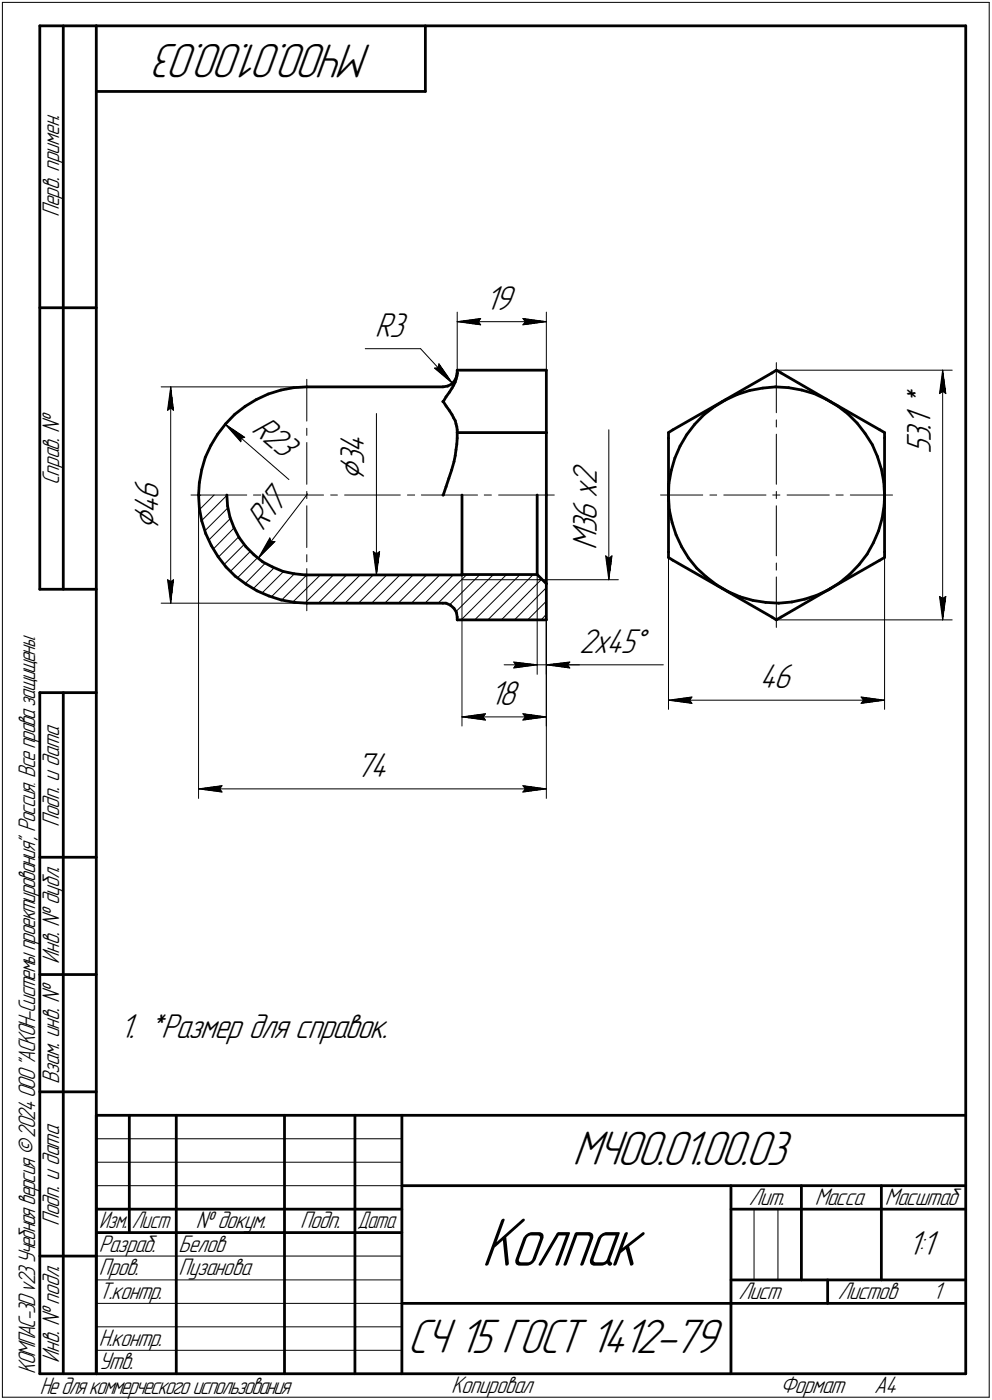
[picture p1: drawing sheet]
<svg xmlns="http://www.w3.org/2000/svg" width="211mm" height="298mm" viewBox="0 0 211 298" stroke-linecap="round" stroke-linejoin="round" font-family="sans-serif">
<g fill="none" stroke="#000" stroke-width=".21">
<path d="M.5 .5v297zM.5 .5h210zM210.5 .5v297zM77.7 74.3h11.8zM89.5 74.3l6.8 7.3zM92.5 78.4l3.8 3.2zM92.5 78.4l.7-.1zM93.4 77.5l-.2 .8zM93.4 77.5l2.9 4.1zM97.3 68.5l5-.7zM97.3 68.5l5 .7zM97.3 68.5h18.9z"/>
<path d="M97.3 66.5v12.3zM101.8 68.5l.5 .7zM102.3 67.8l-.5 .7zM111.3 69.2l4.9-.7zM111.3 67.8l.5 .7zM111.3 67.8l4.9 .7zM111.8 68.5l-.5 .7zM116.2 66.5v12.3zM165.2 77.2v10.7zM165.2 78.8h37.4zM200.6 78.8l.7 5zM200.6 78.8l-.7 5z"/>
<path d="M200.6 78.8v53.2zM34.3 82.4h31zM35.6 87.4l.7-.5zM36.3 82.4l.6 5zM36.3 86.9l.6 .5zM36.3 82.4l-.7 5zM36.3 82.4v46zM47.9 90.3l4.2 2.8zM47.9 90.3l3.3 3.8zM47.9 90.3l13.6 11.8zM51.3 93.3l.8-.2zM51.3 93.3l-.1 .8z"/>
<path d="M65.3 94.2v8.9zM65.3 91.2v1.5zM65.3 80.8v8.9zM80.1 88.1v17.3zM129.5 91.5v31.9zM165.2 92.5v10.6zM165.2 89.4v1.5zM199.9 83.8l.7-.5zM200.6 83.3l.7 .5zM40.6 105.4h11.9zM42.2 105.4v64.6zM42.2 105.8l.5-.4z"/>
<path d="M42.5 108.5l3.1-3.1zM42.9 110.8l5.4-5.3zM43.6 113l4.9-4.9zM44.4 115.1l4.6-4.7zM46.5 118.6l4.3-4.3zM49.8 112.4l-4.4 4.5zM53.9 105.4h1.6zM56.5 119.9l-4.3 4.4zM57 105.4h11.8zM57.4 114.6l-2.5 4.3zM57.4 114.6l.3 .7zM57.7 115.3h.8z"/>
<path d="M58.5 115.3l-3.6 3.6zM65.3 118.1v1.5zM65.3 107.7v8.9zM65.3 104.6v1.6zM65.4 105.2l-10.5 13.7zM70.4 105.4h1.4zM73.3 105.4h11.9zM79.4 117.4l.7 5zM79.4 117.4l.7 .5zM80.1 117.9l.7-.5zM80.1 105.4v17zM80.8 117.4l-.7 5z"/>
<path d="M86.7 105.4h1.5zM89.7 105.4h11.9zM103 105.4h1.6zM106.1 105.4h11.8zM116.2 105.4v64.6zM128.9 118.4l.6 5zM128.9 118.4l.6 .5zM129.5 118.9l.7-.5zM130.2 118.4l-.7 5zM140.5 105.4h9zM142.2 117.5v33.5zM151 105.4h1.5z"/>
<path d="M154 105.4h9zM164.4 105.4h1.5zM165.2 119.9v1.5zM165.2 107.7v10.7zM165.2 104.6v1.6zM167.5 105.4h8.9zM177.9 105.4h1.5zM180.9 105.4h9zM188.2 117.5v33.5zM34.3 128.4h31zM35.6 123.4l.7 5zM35.6 123.4l.7 .5z"/>
<path d="M36.3 123.9l.6-.5zM36.9 123.4l-.6 5zM47.7 120.2l4.3-4.3zM49 121.7l4.3-4.3zM50.5 123l4.3-4.2zM53.8 125.4l4.5-4.5zM55.7 126.3l4.7-4.6zM57.7 127.1l5-4.9zM59.9 127.8l5.4-5.4zM62.3 128.2l5.9-5.8zM64.9 128.4l6.1-6zM65.3 121.1v8.9z"/>
<path d="M65.3 122.4h16.8zM67.7 128.4l6-6zM70.6 128.4l6-6zM76.3 128.4l6-6zM79.1 128.4l6-6zM79.4 122.4l-6 6zM81.9 128.4l6-6zM84.8 128.4l6-6zM87.5 128.4l6.1-6zM90.4 128.4l6-6zM93.2 128.4l6.1-6.1zM95.7 128.8l6.4-6.5z"/>
<path d="M97 130.2l8-7.9zM98.1 132l9.7-9.7zM98.3 123.4h17zM98.3 122.3v32.3zM101 132l9.7-9.7zM103.8 132l9.7-9.7zM112.3 132l3.9-4zM114.3 123.4h1zM114.3 122.3v21.3zM115.2 123.4l-8.5 8.6zM115.3 123.4h16.3zM116.2 124.3v30.3z"/>
<path d="M116.2 124.3v19.3zM116.2 130.8l-1.1 1.2zM116.2 125.1l-6.7 6.9zM165.2 122.9v10.7zM165.2 132h37.4zM199.9 127l.7 5zM199.9 127l.7 .4zM200.6 127.4l.7-.4zM201.3 127l-.7 5zM98.3 152.7l5-.7zM98.3 152.7l5 .6zM98.3 152.7h17.9z"/>
<path d="M102.8 152.7l.5 .6zM103.3 152l-.5 .7zM107.3 141.6h7zM109.3 141l5 .6zM109.3 141l.4 .6zM109.3 142.2l5-.6zM109.7 141.6l-.4 .6zM111.3 153.3l4.9-.6zM111.3 152l.5 .7zM111.3 152l4.9 .7zM111.8 152.7l-.5 .6zM114.3 141.6h1.9z"/>
<path d="M116.2 141.6l5 .6zM116.2 141.6l5-.6zM116.2 141.6h7.1zM116.2 141.6h24.9zM120.7 141.6l.5 .6zM121.2 141l-.5 .6zM142.2 149.1l5-.7zM142.2 149.1l5 .7zM142.2 149.1h46zM146.7 149.1l.5 .7zM147.2 148.4l-.5 .7zM183.2 149.8l5-.7z"/>
<path d="M183.2 148.4l.5 .7zM183.2 148.4l5 .7zM183.7 149.1l-.5 .7zM42.2 168l5-.7zM42.2 168l5 .7zM42.2 168h74zM46.7 168l.5 .7zM47.2 167.3l-.5 .7zM111.3 168.7l4.9-.7zM111.3 167.3l.5 .7zM111.3 167.3l4.9 .7zM111.8 168l-.5 .7z"/>
<path d="M20.5 247.5h65zM20.5 252.5h65zM20.5 242.5h65zM160.4 257.5v15zM165.5 257.5v15zM20.5 267.5h65zM20.5 272.5h65zM20.5 277.5h65zM.5 297.5h210zM20.5 282.5h65zM20.5 287.5h65z"/>
</g>
<g fill="none" stroke="#000" stroke-width=".59">
<path d="M8.5 5.5v120zM8.5 5.5h12zM13.5 5.5v120zM20.5 5.5v287zM20.5 5.5h185zM20.5 19.5h70zM90.5 5.5v14zM205.5 5.5v287zM8.5 65.5h12zM97.3 78.8h18.9zM97.3 79.4l-.1 .7zM97.3 78.8v.6z"/>
<path d="M97.3 79.4h.1M97.3 79.5l-.1 .6zM116.2 78.8v13.3zM164.3 79.4l.9-.6zM165.2 78.8l1 .6zM166.2 79.4l10.5 6.1zM42.9 100l-.5 2.8zM43.7 97.4l-.8 2.6zM44.9 94.8l-1.2 2.6zM46.3 92.5l-1.4 2.3zM48 90.3l-1.7 2.2zM50 88.2l2.2-1.7z"/>
<path d="M50 88.2l-2 2.1zM52.2 86.5l2.3-1.4zM54.5 85.1l2.6-1.2zM57.1 83.9l2.7-.8zM59.8 83.1l2.7-.6zM62.5 82.5l2.8-.1zM65.3 82.4h28.9zM94.2 82.4l1-.2zM94.2 85.5h.1M94.3 85.5h.1M94.3 85.5l.6 .9zM94.9 86.4l.7 1z"/>
<path d="M94.9 84.5l-.6 1zM95.2 82.2l.9-.4zM95.6 87.4l.6 .9zM95.6 83.6l-.7 .9zM96.2 88.3l.3 .7zM96.2 82.6l-.6 1zM96.5 89l.4 .6zM96.5 82l-.3 .6zM96.6 98.3l-.5 1.8zM96.8 81l-.7 .8zM96.9 97l-.3 1.3zM96.9 89.6l.1 .7z"/>
<path d="M96.9 81.4l-.4 .6zM97 95.8l-.1 1.2zM97 90.3l.2 .5zM97 80.8l-.1 .6zM97.2 80.1l-.4 .9zM97.2 94.6l-.2 1.2zM97.2 90.8l.1 .7zM97.2 80.1l-.2 .7zM97.3 92.1h18.9zM97.3 92.1v1.2zM97.3 93.3l-.1 1.3zM97.3 91.5v.6z"/>
<path d="M116.2 92.1v13.3zM142.2 92.1l1-.6zM142.2 92.1v1.2zM142.2 93.3v12.1zM143.2 91.5l10.5-6zM143.6 97.5l-.8 2.7zM144.7 95l-1.1 2.5zM146.1 92.5l-1.4 2.5zM147.8 90.3l-1.7 2.2zM149.8 88.3l2.2-1.7zM149.8 88.3l-2 2zM152 86.6l2.3-1.4z"/>
<path d="M153.7 85.5l10.6-6.1zM154.3 85.2l2.6-1.2zM156.9 84l2.6-.9zM159.5 83.1l2.8-.5zM162.3 82.6l2.7-.2zM165 82.4l2.8 .1zM167.8 82.5l2.8 .6zM170.6 83.1l2.6 .7zM173.2 83.8l2.6 1.2zM175.8 85l2.4 1.4zM176.7 85.5l10.5 6zM178.2 86.4l2.2 1.7z"/>
<path d="M180.4 88.1l2 2zM182.4 90.1l1.7 2.2zM184.1 92.3l1.5 2.4zM185.6 94.7l1.1 2.5zM186.7 97.2l.8 2.7zM187.2 91.5l1 .6zM187.5 99.9l.5 2.7zM188.2 92.1v1.2zM188.2 93.3v12.1zM42.2 105.4l.2 2.8zM42.4 102.8l-.2 2.6zM42.4 108.2l.5 2.7z"/>
<path d="M42.9 110.9l.9 2.7zM43.8 113.6l1.2 2.6zM45 116.2l1.4 2.3zM46.4 118.5l1.7 2.2zM48.3 105.4l.1 2.4zM48.4 107.8l.5 2.4zM48.9 110.2l.9 2.2zM49.8 112.4l1.1 2.1zM50.9 114.5l1.4 1.9zM52.3 116.4l1.7 1.7zM54 118.1l1.9 1.5zM55.9 119.6l2.1 1.1z"/>
<path d="M94.3 105.4h.1M94.9 103.6l-.6 1.8zM95.5 101.9l-.6 1.7zM96.1 100.1l-.6 1.8zM98.3 105.4v16.9zM114.3 105.4v16.9zM116.2 105.4v18.9zM142.2 105.7l.2 2.8zM142.2 118.7l1 .6zM142.2 117.5v1.2zM142.2 105.4v12.1zM142.3 103l-.1 2.7z"/>
<path d="M142.4 108.5l.6 2.8zM142.8 100.2l-.5 2.8zM143 111.3l.8 2.6zM143.2 119.3l10.5 6zM143.8 113.9l1.2 2.5zM145 116.4l1.5 2.4zM146.5 118.8l1.8 2.2zM184.5 118l-1.7 2.2zM185.8 115.6l-1.3 2.4zM186.9 113l-1.1 2.6zM187.2 119.3l1-.6zM187.7 110.3l-.8 2.7z"/>
<path d="M188 102.6l.2 2.8zM188.1 107.5l-.4 2.8zM188.2 105.4l-.1 2.1zM188.2 117.5v1.2zM188.2 105.4v12.1zM8.5 125.5h12zM48.1 120.7l1.9 2zM50 122.7l2.3 1.7zM52.3 124.4l2.4 1.4zM54.7 125.8l2.5 1.1zM57.2 126.9l2.7 .9zM58 120.7l2.2 1z"/>
<path d="M59.9 127.8l2.8 .5zM60.2 121.7l2.4 .5zM62.6 122.2l2.3 .2zM62.7 128.3l2.6 .1zM64.9 122.4h.4zM65.3 128.4h28.9zM65.3 122.4h33zM94.2 128.4h.7zM94.9 128.4l.9 .5zM95.8 128.9l.8 .6zM96.6 129.5l.5 .9zM97.1 130.4l.2 1z"/>
<path d="M97.3 132h18.9zM97.3 131.4v.6zM98.3 122.3h.1M98.3 122.3h16zM98.3 122.4h.1M114.3 122.3l1.9 2zM116.2 124.3v7.7zM148.3 121l2 1.9zM150.3 122.9l2.2 1.6zM152.5 124.5l2.4 1.5zM153.7 125.3l10.6 6.1zM154.9 126l2.6 1.1z"/>
<path d="M157.5 127.1l2.7 .7zM160.2 127.8l2.7 .5zM162.9 128.3l2.8 .1zM164.3 131.4l.9 .6zM165.2 132l1-.6zM165.7 128.4l2.8-.2zM166.2 131.4l10.5-6.1zM168.5 128.2l2.7-.6zM171.2 127.6l2.6-.9zM173.8 126.7l2.6-1.1zM176.4 125.6l2.3-1.6zM176.7 125.3l10.5-6z"/>
<path d="M178.7 124l2.1-1.7zM182.8 120.2l-2 2.1zM8.5 147.5v145zM8.5 147.5h12zM13.5 147.5v145zM8.5 182.5h12zM8.5 207.5h12zM8.5 232.5h12zM20.5 237.5h185zM20.5 237.5v55zM27.5 237.5v25zM37.5 237.5v55z"/>
<path d="M60.5 237.5v55zM75.5 237.5v55zM85.5 237.5v55zM20.5 257.5h65zM85.5 252.5h120zM155.5 252.5v40zM155.5 257.5h15zM170.5 252.5v20zM170.5 257.5h35zM187.5 252.5v20zM8.5 267.5h12zM20.5 262.5h65z"/>
<path d="M85.5 277.5h70zM155.5 277.5h50zM155.5 272.5h50zM176.1 272.5v5zM8.5 292.5h12zM20.5 292.5h185z"/>
</g>
<g fill="#000" stroke="#000" stroke-width=".21">
<path d="M92.5 78.4h.8zM92.6 78.5h.8zM92.7 78.6h.8zM92.8 78.7h.8zM92.9 78.7h.7zM93 78.8h.7zM93.1 78.9h.7zM93.2 79h.7zM93.3 79.1h.7zM93.4 79.2h.7zM93.5 79.2h.6zM93.6 79.3h.6zM93.7 79.4h.5zM93.8 79.5h.5zM93.9 79.6h.5zM94 79.7h.5zM94.1 79.8h.5zM94.2 79.8h.5zM94.3 79.9h.4zM94.4 80h.4zM94.5 80.1h.4zM94.6 80.2h.4zM94.7 80.3h.4zM94.8 80.3h.4zM94.9 80.4h.3zM95 80.5h.2zM95.1 80.6h.2zM95.2 80.7h.2zM95.3 80.8h.2zM95.4 80.9h.2zM95.5 80.9h.2zM95.6 81h.2zM95.7 81.1h.1z"/>
<path d="M93.4 77.6h.2zM93.4 77.7h.2zM93.4 77.8h.2zM93.3 77.9h.4zM93.3 78h.5zM93.3 78.1h.5zM93.3 78.1h.6zM93.3 78.2h.7zM93.2 78.3h.8zM93.3 78.4h.8zM93.4 78.5h.7zM93.5 78.6h.7zM93.6 78.7h.6zM93.6 78.7h.7zM93.7 78.8h.7zM93.8 78.9h.6zM93.9 79h.6zM94 79.1h.6zM94.1 79.2h.5zM94.1 79.2h.6zM94.2 79.3h.5zM94.2 79.4h.5zM94.3 79.5h.5zM94.4 79.6h.5zM94.5 79.7h.5zM94.6 79.8h.4zM94.7 79.8h.4zM94.7 79.9h.5zM94.8 80h.4zM94.9 80.1h.3zM95 80.2h.3zM95.1 80.3h.2zM95.2 80.3h.2zM95.2 80.4h.3zM95.2 80.5h.3zM95.3 80.6h.3zM95.4 80.7h.3zM95.5 80.8h.3zM95.6 80.9h.2zM95.7 80.9h.1zM95.8 81h.1z"/>
<path d="M97.3 68.5h4.5zM98 68.6h3.9zM98.6 68.7h3.3zM99.2 68.7h2.8zM99.8 68.8h2.2zM100.4 68.9h1.7zM101.1 69h1.1zM101.7 69.1h.6z"/>
<path d="M101.7 67.9h.6zM101.1 68h1.1zM100.4 68.1h1.7zM99.8 68.2h2.2zM99.2 68.2h2.8zM98.6 68.3h3.3zM98 68.4h3.9z"/>
<path d="M111.3 67.9h.6zM111.4 68h1.1zM111.5 68.1h1.7zM111.5 68.2h2.3zM111.6 68.2h2.8zM111.7 68.3h3.4zM111.8 68.4h3.9z"/>
<path d="M111.8 68.5h4.4zM111.8 68.6h3.9zM111.7 68.7h3.4zM111.6 68.7h2.8zM111.5 68.8h2.3zM111.5 68.9h1.7zM111.4 69h1.1zM111.3 69.1h.6z"/>
<path d="M200.4 80.1h.2zM200.4 80.2h.2zM200.4 80.3h.2zM200.4 80.3h.2zM200.4 80.4h.2zM200.4 80.5h.2zM200.4 80.6h.2zM200.4 80.7h.2zM200.3 80.8h.3zM200.3 80.9h.3zM200.3 80.9h.3zM200.3 81h.3zM200.3 81.1h.3zM200.3 81.2h.3zM200.3 81.3h.3zM200.2 81.4h.4zM200.2 81.4h.4zM200.2 81.5h.4zM200.2 81.6h.4zM200.2 81.7h.4zM200.2 81.8h.4zM200.2 81.9h.4zM200.2 82h.4zM200.2 82h.4zM200.2 82.1h.4zM200.2 82.2h.4zM200.2 82.3h.4zM200.2 82.4h.4zM200.2 82.5h.4zM200.2 82.5h.4zM200.1 82.6h.5zM200.1 82.7h.5zM200.1 82.8h.5zM200.1 82.9h.5zM200.1 83h.5zM200.1 83.1h.5zM200.1 83.1h.5zM200 83.2h.6zM200 83.3h.6zM200 83.4h.5zM200 83.5h.4zM200 83.6h.2zM200 83.7h.2z"/>
<path d="M200.6 79.5h.1zM200.6 79.6h.1zM200.6 79.7h.1zM200.6 79.8h.1zM200.6 79.8h.1zM200.6 79.9h.1zM200.6 80h.1zM200.6 80.1h.2zM200.6 80.2h.2zM200.6 80.3h.2zM200.6 80.3h.2zM200.6 80.4h.2zM200.6 80.5h.2zM200.6 80.6h.2zM200.6 80.7h.2zM200.6 80.8h.3zM200.6 80.9h.3zM200.6 80.9h.3zM200.6 81h.3zM200.6 81.1h.3zM200.6 81.2h.3zM200.6 81.3h.3zM200.6 81.4h.4zM200.6 81.4h.4zM200.6 81.5h.4zM200.6 81.6h.4zM200.6 81.7h.4zM200.6 81.8h.4zM200.6 81.9h.4zM200.6 82h.5zM200.6 82h.5zM200.6 82.1h.5zM200.6 82.2h.5zM200.6 82.3h.5zM200.6 82.4h.5zM200.6 82.5h.5zM200.6 82.5h.5zM200.6 82.6h.6zM200.6 82.7h.6zM200.6 82.8h.6zM200.6 82.9h.6zM200.6 83h.6zM200.6 83.1h.6zM200.6 83.1h.6zM200.6 83.2h.7zM200.6 83.3h.7zM200.7 83.4h.6zM200.8 83.5h.5zM200.9 83.6h.4zM201.1 83.7h.2z"/>
<path d="M36.2 83.7h.1zM36.2 83.7h.1zM36.2 83.8h.1zM36.2 83.9h.1zM36.2 84h.1zM36.2 84.1h.1zM36.2 84.2h.1zM36.2 84.2h.1zM36.1 84.3h.2zM36.1 84.4h.2zM36.1 84.5h.2zM36.1 84.6h.2zM36.1 84.7h.2zM36.1 84.8h.2zM36.1 84.8h.2zM36 84.9h.3zM36 85h.3zM36 85.1h.3zM36 85.2h.3zM36 85.3h.3zM36 85.3h.3zM36 85.4h.3zM35.9 85.5h.4zM35.9 85.6h.4zM35.9 85.7h.4zM35.9 85.8h.4zM35.9 85.9h.4zM35.9 85.9h.4zM35.9 86h.4zM35.9 86.1h.4zM35.8 86.2h.5zM35.8 86.3h.5zM35.8 86.4h.5zM35.8 86.4h.5zM35.8 86.5h.5zM35.8 86.6h.5zM35.8 86.7h.5zM35.7 86.8h.6zM35.7 86.9h.6zM35.7 87h.5zM35.7 87h.5zM35.7 87.1h.3zM35.7 87.2h.2z"/>
<path d="M36.3 83.1h.2zM36.3 83.2h.2zM36.3 83.3h.2zM36.3 83.4h.2zM36.3 83.5h.2zM36.3 83.6h.2zM36.3 83.7h.2zM36.3 83.7h.2zM36.3 83.8h.3zM36.3 83.9h.3zM36.3 84h.3zM36.3 84.1h.3zM36.3 84.2h.3zM36.3 84.2h.3zM36.3 84.3h.3zM36.3 84.4h.3zM36.3 84.5h.3zM36.3 84.6h.4zM36.3 84.7h.4zM36.3 84.8h.4zM36.3 84.8h.4zM36.3 84.9h.4zM36.3 85h.4zM36.3 85.1h.4zM36.3 85.2h.4zM36.3 85.3h.4zM36.3 85.3h.4zM36.3 85.4h.4zM36.3 85.5h.4zM36.3 85.6h.4zM36.3 85.7h.4zM36.3 85.8h.4zM36.3 85.9h.4zM36.3 85.9h.4zM36.3 86h.5zM36.3 86.1h.5zM36.3 86.2h.5zM36.3 86.3h.5zM36.3 86.4h.5zM36.3 86.4h.5zM36.3 86.5h.5zM36.3 86.6h.5zM36.3 86.7h.6zM36.3 86.8h.6zM36.3 86.9h.6zM36.5 87h.4zM36.6 87h.3zM36.7 87.1h.2zM36.7 87.2h.2z"/>
<path d="M48.6 91h.2zM48.6 91.1h.3zM48.7 91.2h.2zM48.8 91.3h.2zM48.9 91.4h.2zM48.9 91.4h.3zM49 91.5h.3zM49.1 91.6h.3zM49.2 91.7h.3zM49.3 91.8h.3zM49.3 91.9h.4zM49.4 91.9h.4zM49.4 92h.5zM49.5 92.1h.5zM49.6 92.2h.5zM49.7 92.3h.5zM49.8 92.4h.5zM49.9 92.5h.5zM50 92.5h.5zM50 92.6h.5zM50 92.7h.6zM50.1 92.8h.7zM50.2 92.9h.7zM50.3 93h.7zM50.4 93h.7zM50.5 93.1h.6zM50.5 93.2h.7zM50.6 93.3h.7zM50.6 93.4h.7zM50.7 93.5h.6zM50.8 93.6h.5zM50.9 93.6h.4zM51 93.7h.3zM51.1 93.8h.2zM51.1 93.9h.2z"/>
<path d="M48.4 90.8h.2zM48.5 90.8h.2zM48.6 90.9h.3zM48.8 91h.1zM48.9 91.1h.2zM48.9 91.2h.3zM49 91.3h.4zM49.1 91.4h.3zM49.2 91.4h.4zM49.3 91.5h.4zM49.4 91.6h.5zM49.5 91.7h.5zM49.6 91.8h.5zM49.7 91.9h.5zM49.8 91.9h.6zM49.9 92h.6zM50 92.1h.6zM50.1 92.2h.6zM50.2 92.3h.7zM50.3 92.4h.7zM50.4 92.5h.7zM50.5 92.5h.7zM50.5 92.6h.9zM50.6 92.7h.9zM50.8 92.8h.8zM50.9 92.9h.8zM51 93h.9zM51.1 93h.9zM51.1 93.1h1zM51.2 93.2h.5z"/>
<path d="M57.3 114.7h.2zM57.3 114.8h.2zM57.2 114.9h.4zM57.2 115h.4zM57.1 115.1h.5zM57.1 115.1h.6zM57.1 115.2h.6zM57 115.3h.7zM57 115.4h.7zM56.9 115.5h.7zM56.9 115.6h.6zM56.8 115.7h.6zM56.8 115.7h.6zM56.7 115.8h.6zM56.6 115.9h.6zM56.6 116h.5zM56.6 116.1h.5zM56.6 116.2h.5zM56.5 116.2h.5zM56.5 116.3h.4zM56.4 116.4h.5zM56.3 116.5h.5zM56.3 116.6h.4zM56.2 116.7h.4zM56.2 116.8h.4zM56.1 116.8h.5zM56.1 116.9h.4zM56 117h.4zM56 117.1h.3zM56 117.2h.3zM55.9 117.3h.3zM55.9 117.3h.2zM55.8 117.4h.2zM55.8 117.5h.2zM55.7 117.6h.3zM55.6 117.7h.3zM55.6 117.8h.2zM55.5 117.9h.3zM55.5 117.9h.2zM55.5 118h.1zM55.4 118.2h.1zM55.3 118.3h.2z"/>
<path d="M57.7 115.3h.8zM57.7 115.4h.7zM57.6 115.5h.7zM57.5 115.6h.8zM57.4 115.7h.8zM57.4 115.7h.7zM57.3 115.8h.7zM57.2 115.9h.7zM57.1 116h.7zM57.1 116.1h.6zM57.1 116.2h.6zM57 116.2h.6zM56.9 116.3h.6zM56.9 116.4h.5zM56.8 116.5h.5zM56.7 116.6h.5zM56.6 116.7h.5zM56.6 116.8h.5zM56.6 116.8h.4zM56.5 116.9h.4zM56.4 117h.4zM56.3 117.1h.4zM56.3 117.2h.3zM56.2 117.3h.4zM56.1 117.3h.4zM56 117.4h.4zM56 117.5h.3zM56 117.6h.2zM55.9 117.7h.2zM55.8 117.8h.2zM55.8 117.9h.2zM55.7 117.9h.2zM55.6 118h.2zM55.5 118.1h.2z"/>
<path d="M79.5 117.6h.2zM79.5 117.7h.3zM79.5 117.8h.4zM79.5 117.9h.5zM79.5 117.9h.6zM79.5 118h.6zM79.6 118.1h.5zM79.6 118.2h.5zM79.6 118.3h.5zM79.6 118.4h.5zM79.6 118.4h.5zM79.6 118.5h.5zM79.6 118.6h.5zM79.7 118.7h.4zM79.7 118.8h.4zM79.7 118.9h.4zM79.7 119h.4zM79.7 119h.4zM79.7 119.1h.4zM79.7 119.2h.4zM79.7 119.3h.4zM79.8 119.4h.3zM79.8 119.5h.3zM79.8 119.5h.3zM79.8 119.6h.3zM79.8 119.7h.3zM79.8 119.8h.3zM79.8 119.9h.3zM79.8 120h.3zM79.8 120.1h.3zM79.8 120.1h.3zM79.8 120.2h.3zM79.8 120.3h.3zM79.8 120.4h.3zM79.8 120.5h.3zM79.9 120.6h.2zM79.9 120.6h.2zM79.9 120.7h.2zM79.9 120.8h.2zM79.9 120.9h.2zM79.9 121h.2zM79.9 121.1h.2zM79.9 121.2h.2z"/>
<path d="M80.6 117.6h.2zM80.4 117.7h.4zM80.3 117.8h.5zM80.3 117.9h.5zM80.1 117.9h.7zM80.1 118h.7zM80.1 118.1h.6zM80.1 118.2h.6zM80.1 118.3h.6zM80.1 118.4h.6zM80.1 118.4h.6zM80.1 118.5h.6zM80.1 118.6h.6zM80.1 118.7h.5zM80.1 118.8h.5zM80.1 118.9h.5zM80.1 119h.5zM80.1 119h.5zM80.1 119.1h.5zM80.1 119.2h.5zM80.1 119.3h.5zM80.1 119.4h.4zM80.1 119.5h.4zM80.1 119.5h.4zM80.1 119.6h.4zM80.1 119.7h.4zM80.1 119.8h.4zM80.1 119.9h.4zM80.1 120h.3zM80.1 120.1h.3zM80.1 120.1h.3zM80.1 120.2h.3zM80.1 120.3h.3zM80.1 120.4h.3zM80.1 120.5h.3zM80.1 120.6h.2zM80.1 120.6h.2zM80.1 120.7h.2zM80.1 120.8h.2zM80.1 120.9h.2zM80.1 121h.2zM80.1 121.1h.2zM80.1 121.2h.2zM80.1 121.2h.2zM80.1 121.3h.2zM80.1 121.4h.2zM80.1 121.5h.2zM80.1 121.6h.2zM80.1 121.7h.2zM80.1 121.8h.2z"/>
<path d="M128.9 118.5h.2zM128.9 118.6h.3zM128.9 118.7h.5zM128.9 118.8h.6zM128.9 118.9h.6zM128.9 119h.6zM129 119h.5zM129 119.1h.5zM129 119.2h.5zM129 119.3h.5zM129 119.4h.5zM129 119.5h.5zM129 119.5h.5zM129 119.6h.5zM129.1 119.7h.4zM129.1 119.8h.4zM129.1 119.9h.4zM129.1 120h.4zM129.1 120.1h.4zM129.1 120.1h.4zM129.1 120.2h.4zM129.2 120.3h.3zM129.2 120.4h.3zM129.2 120.5h.3zM129.2 120.6h.3zM129.2 120.6h.3zM129.2 120.7h.3zM129.2 120.8h.3zM129.2 120.9h.3zM129.3 121h.2zM129.3 121.1h.2zM129.3 121.2h.2zM129.3 121.2h.2zM129.3 121.3h.2zM129.3 121.4h.2zM129.3 121.5h.2zM129.4 121.6h.1zM129.4 121.7h.1zM129.4 121.8h.1zM129.4 121.8h.1zM129.4 121.9h.1zM129.4 122h.1zM129.4 122.1h.1zM129.4 122.2h.1z"/>
<path d="M130 118.5h.2zM129.9 118.6h.3zM129.8 118.7h.4zM129.7 118.8h.5zM129.5 118.9h.7zM129.5 119h.7zM129.5 119h.6zM129.5 119.1h.6zM129.5 119.2h.6zM129.5 119.3h.6zM129.5 119.4h.6zM129.5 119.5h.6zM129.5 119.5h.6zM129.5 119.6h.5zM129.5 119.7h.5zM129.5 119.8h.5zM129.5 119.9h.5zM129.5 120h.5zM129.5 120.1h.5zM129.5 120.1h.5zM129.5 120.2h.5zM129.5 120.3h.5zM129.5 120.4h.5zM129.5 120.5h.5zM129.5 120.6h.5zM129.5 120.6h.5zM129.5 120.7h.5zM129.5 120.8h.5zM129.5 120.9h.4zM129.5 121h.4zM129.5 121.1h.4zM129.5 121.2h.4zM129.5 121.2h.4zM129.5 121.3h.4zM129.5 121.4h.4zM129.5 121.5h.4zM129.5 121.6h.3zM129.5 121.7h.3zM129.5 121.8h.3zM129.5 121.8h.3zM129.5 121.9h.3zM129.5 122h.3zM129.5 122.1h.3zM129.5 122.2h.2zM129.5 122.3h.2zM129.5 122.3h.2zM129.5 122.4h.2zM129.5 122.5h.2zM129.5 122.6h.2zM129.5 122.7h.2zM129.5 122.8h.2z"/>
<path d="M35.7 123.6h.3zM35.7 123.7h.4zM35.7 123.8h.5zM35.7 123.9h.6zM35.7 124h.6zM35.7 124h.6zM35.8 124.1h.5zM35.8 124.2h.5zM35.8 124.3h.5zM35.8 124.4h.5zM35.8 124.5h.5zM35.8 124.5h.5zM35.8 124.6h.5zM35.9 124.7h.4zM35.9 124.8h.4zM35.9 124.9h.4zM35.9 125h.4zM35.9 125.1h.4zM35.9 125.1h.4zM35.9 125.2h.4zM35.9 125.3h.4zM36 125.4h.3zM36 125.5h.3zM36 125.6h.3zM36 125.6h.3zM36 125.7h.3zM36 125.8h.3zM36 125.9h.3zM36.1 126h.2zM36.1 126.1h.2zM36.1 126.2h.2zM36.1 126.2h.2zM36.1 126.3h.2zM36.1 126.4h.2zM36.1 126.5h.2zM36.2 126.6h.1zM36.2 126.7h.1zM36.2 126.7h.1zM36.2 126.8h.1zM36.2 126.9h.1zM36.2 127h.1zM36.2 127.1h.1zM36.2 127.2h.1z"/>
<path d="M36.7 123.6h.2zM36.6 123.7h.3zM36.5 123.8h.4zM36.3 123.9h.6zM36.3 124h.6zM36.3 124h.6zM36.3 124.1h.6zM36.3 124.2h.5zM36.3 124.3h.5zM36.3 124.4h.5zM36.3 124.5h.5zM36.3 124.5h.5zM36.3 124.6h.5zM36.3 124.7h.5zM36.3 124.8h.5zM36.3 124.9h.4zM36.3 125h.4zM36.3 125.1h.4zM36.3 125.1h.4zM36.3 125.2h.4zM36.3 125.3h.4zM36.3 125.4h.4zM36.3 125.5h.4zM36.3 125.6h.4zM36.3 125.6h.4zM36.3 125.7h.4zM36.3 125.8h.4zM36.3 125.9h.4zM36.3 126h.4zM36.3 126.1h.4zM36.3 126.2h.4zM36.3 126.2h.4zM36.3 126.3h.3zM36.3 126.4h.3zM36.3 126.5h.3zM36.3 126.6h.3zM36.3 126.7h.3zM36.3 126.7h.3zM36.3 126.8h.3zM36.3 126.9h.3zM36.3 127h.3zM36.3 127.1h.2zM36.3 127.2h.2zM36.3 127.3h.2zM36.3 127.3h.2zM36.3 127.4h.2zM36.3 127.5h.2zM36.3 127.6h.2zM36.3 127.7h.2z"/>
<path d="M200 127.2h.2zM200 127.3h.3zM200 127.3h.5zM200 127.4h.6zM200 127.5h.6zM200 127.6h.6zM200.1 127.7h.5zM200.1 127.8h.5zM200.1 127.8h.5zM200.1 127.9h.5zM200.1 128h.5zM200.1 128.1h.5zM200.1 128.2h.5zM200.2 128.3h.4zM200.2 128.4h.4zM200.2 128.4h.4zM200.2 128.5h.4zM200.2 128.6h.4zM200.2 128.7h.4zM200.2 128.8h.4zM200.2 128.9h.4zM200.2 128.9h.4zM200.2 129h.4zM200.2 129.1h.4zM200.2 129.2h.4zM200.2 129.3h.4zM200.2 129.4h.4zM200.2 129.5h.4zM200.3 129.5h.3zM200.3 129.6h.3zM200.3 129.7h.3zM200.3 129.8h.3zM200.3 129.9h.3zM200.3 130h.3zM200.3 130h.3zM200.4 130.1h.2zM200.4 130.2h.2zM200.4 130.3h.2zM200.4 130.4h.2zM200.4 130.5h.2zM200.4 130.6h.2zM200.4 130.6h.2zM200.4 130.7h.2z"/>
<path d="M201 127.2h.3zM200.9 127.3h.4zM200.7 127.3h.6zM200.6 127.4h.7zM200.6 127.5h.7zM200.6 127.6h.7zM200.6 127.7h.6zM200.6 127.8h.6zM200.6 127.8h.6zM200.6 127.9h.6zM200.6 128h.6zM200.6 128.1h.6zM200.6 128.2h.6zM200.6 128.3h.5zM200.6 128.4h.5zM200.6 128.4h.5zM200.6 128.5h.5zM200.6 128.6h.5zM200.6 128.7h.5zM200.6 128.8h.5zM200.6 128.9h.5zM200.6 128.9h.4zM200.6 129h.4zM200.6 129.1h.4zM200.6 129.2h.4zM200.6 129.3h.4zM200.6 129.4h.4zM200.6 129.5h.4zM200.6 129.5h.3zM200.6 129.6h.3zM200.6 129.7h.3zM200.6 129.8h.3zM200.6 129.9h.3zM200.6 130h.3zM200.6 130h.3zM200.6 130.1h.2zM200.6 130.2h.2zM200.6 130.3h.2zM200.6 130.4h.2zM200.6 130.5h.2zM200.6 130.6h.2zM200.6 130.6h.2zM200.6 130.7h.2zM200.6 130.8h.1zM200.6 130.9h.1zM200.6 131h.1zM200.6 131.1h.1zM200.6 131.1h.1zM200.6 131.2h.1zM200.6 131.3h.1z"/>
<path d="M98.3 152.7h4.5zM99 152.7h3.9zM99.6 152.8h3.4zM100.2 152.9h2.8zM100.8 153h2.2zM101.4 153.1h1.7zM102.1 153.2h1.1zM102.7 153.2h.6z"/>
<path d="M102.7 152.1h.6zM102.1 152.1h1.1zM101.4 152.2h1.7zM100.8 152.3h2.2zM100.2 152.4h2.8zM99.6 152.5h3.4zM99 152.6h3.9z"/>
<path d="M109.4 141.1h.7zM109.5 141.1h1.2zM109.6 141.2h1.9zM109.6 141.3h2.6zM109.6 141.4h3.3zM109.7 141.5h3.9z"/>
<path d="M109.7 141.6h4.6zM109.7 141.6h4zM109.6 141.7h3.5zM109.6 141.8h2.8zM109.6 141.9h2.2zM109.5 142h1.8zM109.5 142.1h1.1zM109.4 142.2h.6z"/>
<path d="M111.3 152.1h.6zM111.4 152.1h1.1zM111.5 152.2h1.7zM111.5 152.3h2.3zM111.6 152.4h2.8zM111.7 152.5h3.4zM111.8 152.6h3.9z"/>
<path d="M111.8 152.7h4.4zM111.8 152.7h3.9zM111.7 152.8h3.4zM111.6 152.9h2.8zM111.5 153h2.3zM111.5 153.1h1.7zM111.4 153.2h1.1zM111.3 153.2h.6z"/>
<path d="M116.2 141.6h4.5zM116.9 141.6h3.9zM117.5 141.7h3.4zM118.2 141.8h2.8zM118.8 141.9h2.2zM119.4 142h1.7zM120.1 142.1h1.1zM120.6 142.2h.6z"/>
<path d="M120.6 141.1h.6zM119.9 141.1h1.3zM119.1 141.2h2zM118.4 141.3h2.6zM117.7 141.4h3.2zM117 141.5h3.8z"/>
<path d="M142.2 149.1h4.5zM142.9 149.2h3.9zM143.5 149.3h3.4zM144.2 149.4h2.8zM144.8 149.4h2.2zM145.4 149.5h1.7zM146 149.6h1.2zM146.6 149.7h.6z"/>
<path d="M146.6 148.5h.6zM146 148.6h1.2zM145.4 148.7h1.7zM144.8 148.8h2.2zM144.2 148.8h2.8zM143.5 148.9h3.4zM142.9 149h3.9z"/>
<path d="M183.3 148.5h.6zM183.4 148.6h1.1zM183.5 148.7h1.7zM183.5 148.8h2.3zM183.6 148.8h2.8zM183.6 148.9h3.4zM183.7 149h3.9z"/>
<path d="M183.7 149.1h4.5zM183.7 149.2h3.9zM183.6 149.3h3.4zM183.6 149.4h2.8zM183.5 149.4h2.3zM183.5 149.5h1.7zM183.4 149.6h1.1zM183.3 149.7h.6z"/>
<path d="M42.2 168h4.5zM42.9 168.1h3.9zM43.5 168.1h3.4zM44.2 168.2h2.8zM44.8 168.3h2.2zM45.4 168.4h1.7zM46.1 168.5h1.1zM46.7 168.6h.5z"/>
<path d="M46.7 167.4h.5zM46.1 167.5h1.1zM45.4 167.6h1.7zM44.8 167.6h2.2zM44.2 167.7h2.8zM43.5 167.8h3.4zM42.9 167.9h3.9z"/>
<path d="M111.3 167.4h.6zM111.4 167.5h1.1zM111.5 167.6h1.7zM111.5 167.6h2.3zM111.6 167.7h2.8zM111.7 167.8h3.4zM111.8 167.9h3.9z"/>
<path d="M111.8 168h4.4zM111.8 168.1h3.9zM111.7 168.1h3.4zM111.6 168.2h2.8zM111.5 168.3h2.3zM111.5 168.4h1.7zM111.4 168.5h1.1zM111.3 168.6h.6z"/>
</g>
<text font-size="15.6" x="102.4" y="269.5">Колпак</text>
<g font-size="10.9">
<text x="79.2" y="9.3" transform="rotate(-180 79.2 9.3)">МЧ00.01.00.03</text>
<text x="121.8" y="248.2">МЧ00.01.00.03</text>
<text x="86.7" y="288.2">СЧ 15 ГОСТ 1412-79</text>
</g>
<g font-size="8.5">
<text x="77.5" y="102.4" transform="rotate(-90 77.5 102.4)">⌀34</text>
<text x="33.7" y="112.8" transform="rotate(-90 33.7 112.8)">⌀46</text>
</g>
<g font-size="7.8">
<text x="103.2" y="66">19</text>
<text x="79.8" y="71.7">R3</text>
<text x="53.3" y="91.7" transform="rotate(41 53.3 91.7)">R23</text>
<text x="198" y="96.8" transform="rotate(-90 198 96.8)">53.1 *</text>
<text x="56" y="113.4" transform="rotate(-53 56 113.4)">R17</text>
<text x="127" y="117.2" transform="rotate(-90 127 117.2)">M36 x2</text>
<text x="123.3" y="139">2x45°</text>
<text x="161.6" y="146.5">46</text>
<text x="104.2" y="150.1">18</text>
<text x="75.7" y="165.5">74</text>
<text x="25.5" y="221">1. *Размер для справок.</text>
<text x="193.1" y="267.3">1:1</text>
</g>
<g font-size="5.4">
<text x="12.6" y="46.3" transform="rotate(-90 12.6 46.3)">Перв. примен.</text>
<text x="12.6" y="103.4" transform="rotate(-90 12.6 103.4)">Справ. №</text>
<text x="12.6" y="176.1" transform="rotate(-90 12.6 176.1)">Подп. и дата</text>
<text x="12.6" y="205.2" transform="rotate(-90 12.6 205.2)">Инв. № дубл.</text>
<text x="12.6" y="230.9" transform="rotate(-90 12.6 230.9)">Взам. инв. №</text>
<text x="159.3" y="256.6">Лит.</text>
<text x="173.4" y="256.6">Масса</text>
<text x="188.3" y="256.6">Масштаб</text>
<text x="12.6" y="261.1" transform="rotate(-90 12.6 261.1)">Подп. и дата</text>
<text x="41.6" y="261.6">№ докум.</text>
<text x="63.9" y="261.6">Подп.</text>
<text x="21" y="266.6">Разраб.</text>
<text x="38" y="266.6">Белов</text>
<text x="21" y="271.6">Пров.</text>
<text x="38" y="271.6">Пузанова</text>
<text x="21" y="276.6">Т.контр.</text>
<text x="157.1" y="276.6">Лист</text>
<text x="178.3" y="276.6">Листов</text>
<text x="198.5" y="276.6">1</text>
<text x="21" y="286.6">Н.контр.</text>
<text x="7.5" y="292.5" transform="rotate(-90 7.5 292.5)">КОМПАС-3Dv23Учебнаяверсия©2024ООО&quot;АСКОН-Системыпроектирования&quot;, Россия. Всеправазащищены.</text>
<text x="12.6" y="290.2" transform="rotate(-90 12.6 290.2)">Инв. № подл.</text>
<text x="21" y="291.6">Утв.</text>
<text x="8.5" y="296.7">Недлякоммерческогоиспользования</text>
<text x="96" y="296.6">Копировал</text>
<text x="166" y="296.6">Формат</text>
<text x="186" y="296.6">A4</text>
</g>
<g font-size="5.3">
<text x="21.1" y="261.6">Изм.</text>
<text x="28.1" y="261.6">Лист</text>
<text x="76.1" y="261.6">Дата</text>
</g>
</svg>
